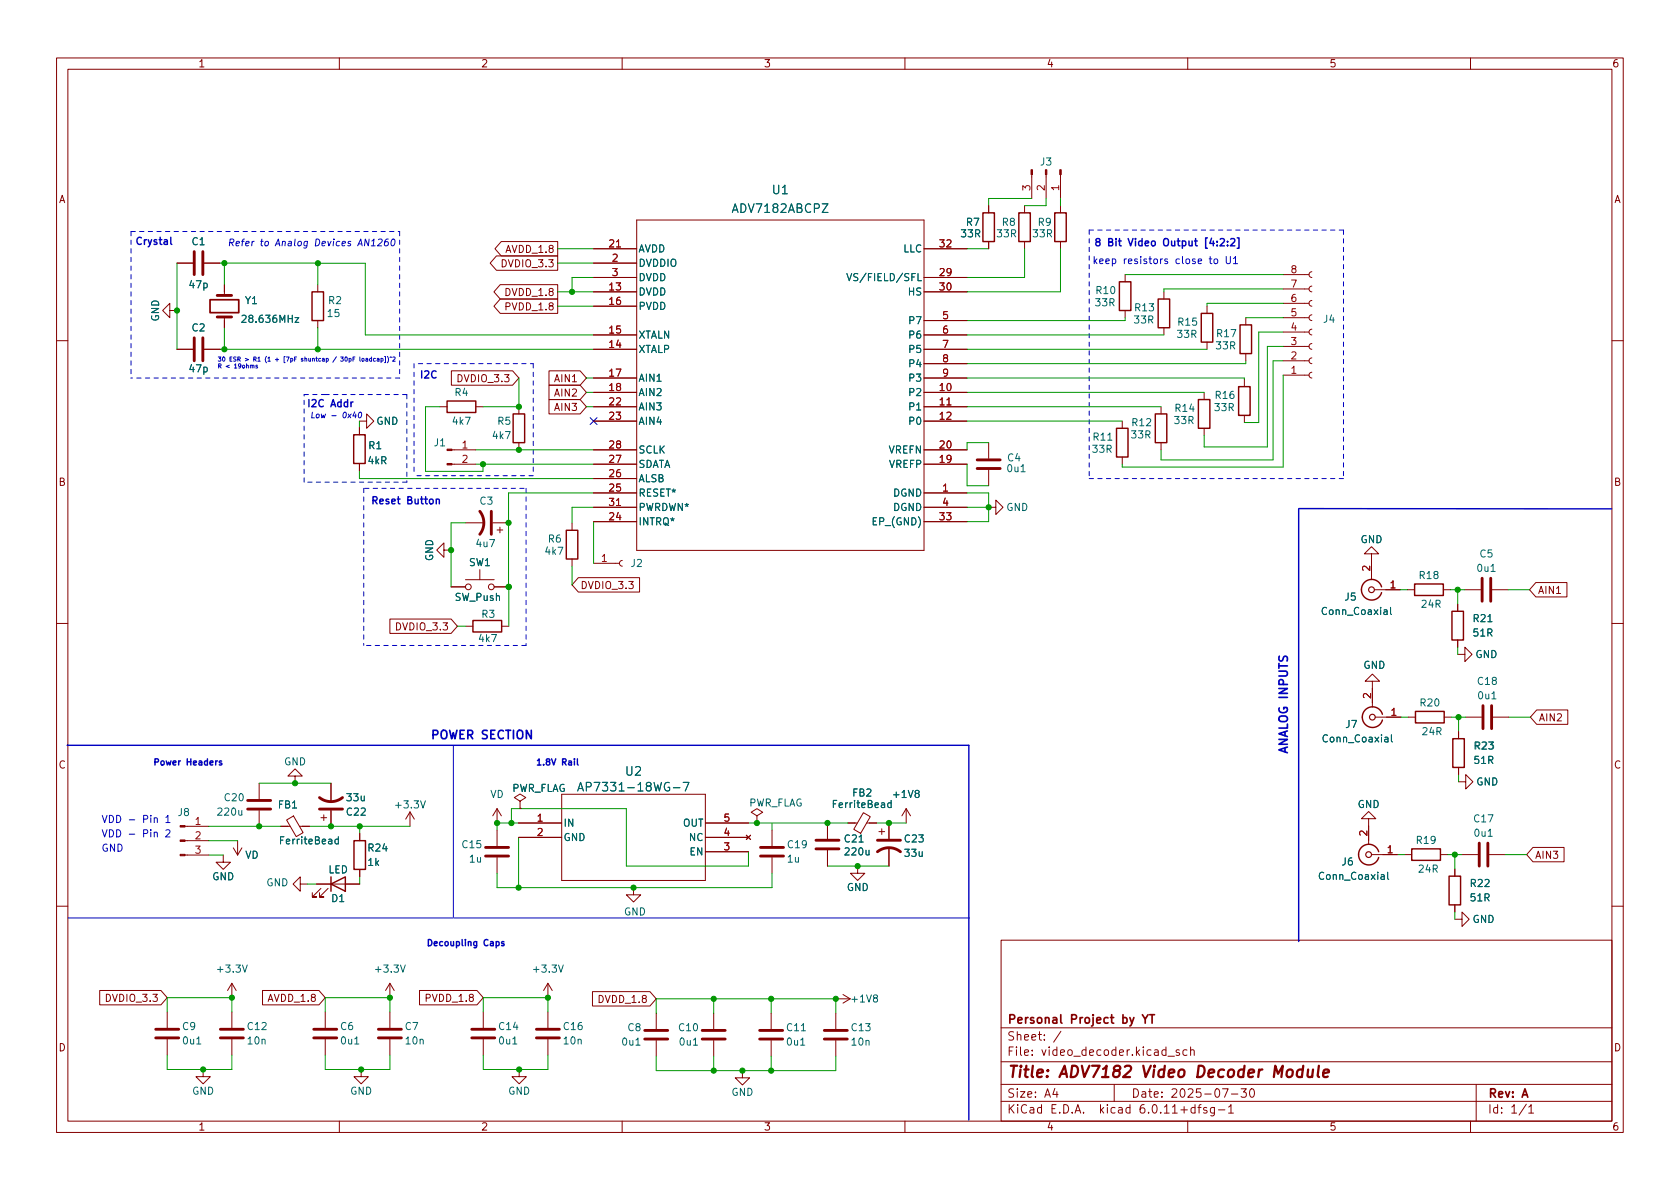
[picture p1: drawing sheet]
<svg xmlns="http://www.w3.org/2000/svg" width="297mm" height="210mm" viewBox="0 0 297 210" stroke-linecap="round" stroke-linejoin="round" font-family="sans-serif">
<g fill="none" stroke="#840000" stroke-width=".18">
<path d="M10 10.2h277v190.1h-277zM12 12.2h273v186.1h-273zM60 10.2v2M110 10.2v2M160 10.2v2M210 10.2v2M260 10.2v2M112.6 38.9h50.8v58.4h-50.8zM174.8 36.4v1.2M181.2 36.4v1.2M182.4 30.9v4.2M185 30.9v4.2"/>
<path d="M187.5 30.9v4.2M187.5 36.4v1.2M30 54.9v-1.3l-1.2 1.3 1.2 1.3v-1.3h1.3M31.3 46.5h2.8M36.1 46.5h2.8M39.7 50.3v1.9M39.7 56.1v1.9M56.2 50.3v1.3M56.2 56.7v1.3M87.8 45.3h10.8v2.5h-10.8l-1.1-1.3zM88.4 52.9h10.2v2.5h-10.2l-1.1-1.3zM88.4 50.3h10.2v2.6h-10.2l-1.1-1.3z"/>
<path d="M88.6 42.7h10v2.6h-10l-1.1-1.3zM105 46.5h7.6M105 51.6h7.6M105 59.2h7.6M105 54.1h7.6M105 44h7.6M105 49.1h7.6M163.4 51.6h7.6M163.4 59.2h7.6M163.4 44h7.6M163.4 49.1h7.6M163.4 56.7h7.6"/>
<path d="M174.8 42.7v1.3M181.2 42.7v1.3M187.5 42.7v1.3M198.9 48.6v1.2M198.9 54.9v1.3M205.8 51.6v1.3M205.8 58v1.2M213.4 54.1v1.3M220.3 56.2v1.2M226.9 48.6h4.5M226.9 51.1h4.5M226.9 53.6h4.5"/>
<path d="M226.9 56.2h4.5M226.9 58.7h4.5M232 48.1l-.4 .1-.2 .4 .2 .3 .4 .2M232 50.6l-.4 .1-.2 .4 .2 .4 .4 .1M232 53.1l-.4 .2-.2 .3 .2 .4 .4 .1M232 55.7l-.4 .1-.2 .4 .2 .3 .4 .2M232 58.2l-.4 .2-.2 .3 .2 .4 .4 .1M10 60.2h2M31.3 61.8h2.8M36.1 61.8h2.8M63.6 74.5h1.2v-1.3l1.3 1.3-1.3 1.2v-1.2M63.6 75.6v1.3"/>
<path d="M77.8 71.9h1.2M79.8 65.6h10.8l1.1 1.2-1.1 1.3h-10.8zM79.9 79.5h4.2M84.1 71.9h1.3M91.7 71.9v1.3M91.7 78.3v1.2M97.1 70.7h5.5l1.1 1.2-1.1 1.3h-5.5zM97.1 68.1h5.5l1.1 1.3-1.1 1.3h-5.5zM97.1 65.6h5.5l1.1 1.2-1.1 1.3h-5.5zM105 71.9h7.6M105 79.5h7.6M105 61.8h7.6"/>
<path d="M105 69.4h7.6M105 74.5h7.6M105 66.8h7.6M163.4 71.9h7.6M163.4 79.5h7.6M163.4 61.8h7.6M163.4 69.4h7.6M163.4 74.5h7.6M163.4 66.8h7.6M163.4 64.3h7.6M174.8 78.3v2.8M198.4 74.5v1.2"/>
<path d="M205.3 71.9v1.3M205.3 78.3v1.2M212.9 69.4v1.3M212.9 75.7v1.3M213.4 60.5v1.3M220 67.1v1.3M220 73.5v1.2M220.3 62.5v1.3M226.9 61.3h4.5M226.9 63.8h4.5M226.9 66.3h4.5M232 60.8l-.4 .1-.2 .4 .2 .3 .4 .2"/>
<path d="M232 63.3l-.4 .1-.2 .4 .2 .4 .4 .1M232 65.8l-.4 .2-.2 .3 .2 .4 .4 .1M285 60.2h2M63.6 82v1.2M78.5 97.3v1.2l-1.3-1.2 1.3-1.3v1.3h1.3M79.9 82.1h4.2M82.3 92.5h3.3M87.1 92.5h2.8M87.9 93.7h1M88.4 93.2v1M101.1 92.5v1.3M101.1 98.9v1.2"/>
<path d="M105 82.1h7.6M105 99.6h4.5M105 87.2h7.6M105 92.2h7.6M105 84.6h7.6M105 89.7h7.6M110 99.1l-.3 .2-.2 .3 .2 .4 .3 .1M163.4 82.1h7.6M163.4 87.2h7.6M163.4 92.2h7.6M163.4 89.7h7.6M174.8 89.7h1.3v-1.3l1.2 1.3-1.2 1.3v-1.3"/>
<path d="M174.8 83.1v2.8M198.4 80.8v1.3M242.5 97.9h1.3l-1.3-1.2-1.3 1.2h1.3v4.6M10 110.2h2M68.9 109.5h10.9l1.1 1.2-1.1 1.3h-10.9zM79.8 103.8h2.5M82.3 102.5h5.1M82.3 110.7h1.3M84.8 100.7v1.8M87.4 103.8h2.5M88.7 110.7h1.3M102.3 102.2h10.8v2.5h-10.8l-1.2-1.3z"/>
<path d="M243 104.3h4.6M248.8 104.3h1.3M255.2 104.3h1.3M257.7 115.7h1.3v-1.3l1.3 1.3-1.3 1.3v-1.3M257.7 106.8v1.3M257.7 113.2v1.2M259 104.3h2.8M263.8 104.3h2.8M271.5 103h5.5v2.6h-5.5l-1.1-1.3zM285 110.2h2M45.8 138.5v2.8M52.2 137.2h-1.3l1.3-1.2 1.2 1.2h-1.2v1.3"/>
<path d="M58.5 138.5v3.3M242.6 120.5h1.3l-1.3-1.3-1.2 1.3h1.2v4.5M243.2 126.8h4.5M249 126.8h1.3M255.3 126.8h1.3M257.9 138.2h1.3v-1.2l1.2 1.2-1.2 1.3v-1.3M257.9 129.4v1.2M257.9 135.7v1.3M259.2 126.8h2.8M264 126.8h2.8M271.7 125.5h5.5v2.6h-5.5l-1.1-1.3zM32.7 151.2h4.2"/>
<path d="M32.7 148.7h4.2M32.7 146.1h4.2M39.5 151.2v1.3h1.2l-1.2 1.2-1.3-1.2h1.3M41.2 149.9l.8 1.3M42 148.7v2.5M42.8 149.9l-.8 1.3M45.8 143.3v2.8M49.6 146.1h1.7M50.7 145l1.2-.7 1.7 2.9-1.2 .7zM53 146.1h1.7M53.1 156.3v-1.2l-1.3 1.2 1.3 1.3v-1.3h1.3M56 156.3h7.6"/>
<path d="M56.7 157.1l-1.5 1.5h.8h-.8v-.7M56.7 144.6h1.1M57.3 144.1v1M58 157.1l-1.5 1.5h.8h-.8v-.7M58.5 143.3v2.8M63.6 147.4v1.3M63.6 153.7v1.3M72.5 143.6l-.8 1.3M72.5 143.6v2.5M72.5 143.6l.8 1.3M87.9 143v2.5M87.9 146.8v2.8"/>
<path d="M87.9 151.6v2.8M87.9 143l-.8 1.3M87.9 143l.7 1.3M91.7 145.5h7.6M91.7 148.1h7.6M91.9 141.7l1.1-.7-1.1-.6-1 .6 1 .7v1.2M91.9 142.9h.1M99.3 140.5h25.4v15.2h-25.4zM112 157v1.2h1.3l-1.3 1.3-1.3-1.3h1.3M124.7 145.5h7.6M124.7 148.1h7.6M124.7 150.6h7.6"/>
<path d="M132 147.7l.7 .8M132.7 147.7l-.7 .8M133.8 144.3l1-.7-1-.6-1 .6 1 .7v1.2M133.8 145.5h.1M136.5 146.8v2.8M136.5 151.6v2.8M146.3 145.5v2.8M146.3 150.4v2.8M149.9 145.5h1.7M151.6 153.2v1.2h1.3l-1.3 1.3-1.2-1.3h1.2M152.7 143.7l1.2 .7-1.7 3-1.2-.7zM153.2 145.5h1.8"/>
<path d="M155.4 147.1h1M155.9 146.6v1M157.2 145.5v2.8M157.2 149.9v3.3M160.2 143l-.7 1.3M160.2 143v2.5M160.2 143l.8 1.3M242 144.8h1.3l-1.3-1.3-1.3 1.3h1.3v4.5M242.5 151.1h4.6M248.3 151.1h1.3M254.7 151.1h1.3M257.2 153.7v1.2"/>
<path d="M258.5 151.1h2.8M263.3 151.1h2.8M271 149.9h5.5v2.5h-5.5l-1.1-1.3zM10 160.2h2M17.6 175.2h10.9l1.1 1.2-1.1 1.3h-10.9zM29.6 179v2.8M41 173.9l-.8 1.3M41 173.9v2.5M41 179v2.8M41 173.9l.8 1.3M46.4 175.2h10l1.1 1.2-1.1 1.3h-10zM57.5 179v2.8"/>
<path d="M68.9 173.9v2.5M68.9 179v2.8M68.9 173.9l-.7 1.3M68.9 173.9l.8 1.3M74.2 175.2h10.1l1.1 1.2-1.1 1.3h-10.1zM85.4 179v2.8M96.9 173.9l-.8 1.3M96.9 173.9v2.5M96.9 179v2.8M96.9 173.9l.7 1.3M104.8 175.4h10.1l1.1 1.2-1.1 1.3h-10.1zM116 179.2v2.8"/>
<path d="M126.2 179.2v2.8M136.3 179.2v2.8M147.8 179.2v2.8M147.8 176.6h2.5M149 175.9l1.3 .7M150.3 176.6l-1.3 .8M177 166.3h108v32h-108zM257.2 162.6h1.3v-1.3l1.3 1.3-1.3 1.2v-1.2M257.2 160v1.3M285 160.2h2M29.6 183.8v2.8M35.9 189.1v1.3h1.3l-1.3 1.3-1.3-1.3h1.3"/>
<path d="M41 183.8v2.8M57.5 183.8v2.8M60 198.3v2M63.9 189.1v1.3h1.2l-1.2 1.3-1.3-1.3h1.3M68.9 183.8v2.8M85.4 183.8v2.8M91.8 189.1v1.3h1.3l-1.3 1.3-1.3-1.3h1.3M96.9 183.8v2.8M110 198.3v2M116 184v2.8M126.2 184v2.8M131.3 189.3v1.3h1.2l-1.2 1.3-1.3-1.3h1.3"/>
<path d="M136.3 184v2.8M147.8 184v2.8M160 198.3v2M177 194.8h108M177 191.8h108M177 187.8h108M177 181.8h108M182.5 186.5v.1M182.5 185.7v.1M184.6 183.8v.1M184.6 183v.1M187.6 182.4l-1.3 1.9"/>
<path d="M197 191.8v3M208.5 185.7l-.4-.1-.2 .2 .1 .3 .5 .1v.4h-.6M209.9 185.7l-.5-.1-.3 .3v.4l.2 .3h.6M210 198.3v2M210.5 185.8l.2-.2 .4 .1v.9M210.5 185.1v1.5M215.4 196.3h1.2M217.2 195.8l.4-.5v1.5M217.2 196.8h.9M217.7 193.5h1.2M219.4 192.5h1l-.5 .6 .4 .1v.7l-.2 .1h-.5l-.2-.1M221.1 192.7l.2-.2a.81 .81 0 0 1 .6 .7 .81 .81 0 0 1-.3 .8h-.2a.81 .81 0 0 1-.3-1.3z"/>
<path d="M260 198.3v2M261 191.8v6.5M270.3 195.8l.4-.5v1.5M270.3 196.8h.9"/>
<circle cx="82.8" cy="103.8" r=".51"/>
<circle cx="86.9" cy="103.8" r=".51"/>
</g>
<path d="M225.2 190.5l.3-2 .5 1.4 .8-1.4-.2 2" fill="none" stroke="#840000" stroke-width=".4"/>
<path d="M37.1 53h5.1v2.3h-5.1zM187.6 179.4v1.3l.2 .2" fill="none" stroke="#840000" stroke-width=".3"/>
<g fill="#840000" stroke="#840000" stroke-width=".18">
<path d="M31.9 151.1h.8v.2h-.8z"/>
<path d="M31.9 148.5h.8v.3h-.8z"/>
<path d="M31.9 146h.8v.2h-.8z"/>
<path d="M79 82h.9v.2h-.9z"/>
<path d="M79 79.4h.9v.3h-.9z"/>
<path d="M182.3 30h.2v.9h-.2z"/>
<path d="M184.8 30h.3v.9h-.3z"/>
<path d="M187.4 30h.2v.9h-.2z"/>
</g>
<g fill="none" stroke="#840000" stroke-width=".25">
<path d="M173.8 37.6h2v5.1h-2zM180.1 37.6h2.1v5.1h-2.1zM186.5 37.6h2v5.1h-2zM55.2 51.6h2v5.1h-2zM197.9 49.8h2v5.1h-2zM204.8 52.9h2v5.1h-2zM212.4 55.4h2v5.1h-2zM219.3 57.4h2v5.1h-2zM62.5 76.9h2.1v5.1h-2.1zM79 70.9h5.1v2h-5.1zM90.7 73.2h2.1v5.1h-2.1zM197.4 75.7h2v5.1h-2z"/>
<path d="M204.3 73.2h2v5.1h-2zM211.9 70.7h2v5h-2zM219 68.4h2v5.1h-2zM100.1 93.8h2.1v5.1h-2.1zM83.6 109.7h5.1v2.1h-5.1zM244.3 103.8a1.81 1.81 0 0 0-2.8-1 1.81 1.81 0 0 0 0 3 1.81 1.81 0 0 0 2.8-1M250.1 103.3h5.1v2h-5.1zM256.7 108.1h2v5.1h-2zM244.4 126.3a1.81 1.81 0 0 0-2.8-1 1.81 1.81 0 0 0 0 3 1.81 1.81 0 0 0 2.8-1M250.3 125.8h5v2h-5zM256.9 130.6h2v5.1h-2zM58.5 156.3l2.6-1.2v2.5z"/>
<path d="M58.5 155.1v2.5M62.6 148.7h2v5h-2zM243.8 150.6a1.81 1.81 0 0 0-2.8-1 1.81 1.81 0 0 0 0 3 1.81 1.81 0 0 0 2.8-1M249.6 150.1h5.1v2h-5.1zM256.2 154.9h2v5.1h-2z"/>
</g>
<g fill="none" stroke="#840000" stroke-width=".51">
<path d="M34.3 44.5v4.1M34.3 59.7v4.1M35.9 44.5v4.1M35.9 59.7v4.1M38.4 56.1h2.5M38.4 52.2h2.5M84.8 90.4a3.3 3.3 0 0 1 0 4.1M86.9 90.4v4.1M172.8 82.8h4M172.8 81.3h4M262.1 102.3v4M263.6 102.3v4"/>
<path d="M262.2 124.8v4M263.7 124.8v4M43.8 141.5h4.1M43.8 143.1h4.1M56.5 141a3.3 3.3 0 0 0 4.1 0M56.5 143.1h4.1M85.9 151.4h4M85.9 149.9h4M134.5 151.4h4M134.5 149.9h4M144.3 150.1h4M144.3 148.6h4"/>
<path d="M155.1 150.6a3.3 3.3 0 0 1 4.1 0M155.1 148.6h4.1M261.5 149.1v4.1M263.1 149.1v4.1M27.5 183.5h4.1M27.5 182h4.1M39 183.5h4M39 182h4M55.5 183.5h4M55.5 182h4M66.9 183.5h4.1M66.9 182h4.1"/>
<path d="M83.4 183.5h4.1M83.4 182h4.1M94.8 183.5h4.1M94.8 182h4.1M114 183.7h4.1M114 182.2h4.1M124.2 183.7h4M124.2 182.2h4M134.3 183.7h4.1M134.3 182.2h4.1M145.7 183.7h4.1M145.7 182.2h4.1"/>
</g>
<g fill="none" stroke="#006464" stroke-width=".18">
<path d="M145.4 36h1l-1 1.6h1M52.2 56.2h.6l-.6 .8h.6M161.8 48.4h-.6v1.2M162.3 48.4v1.2h.6M195.9 77.8h.7M180.5 83.4h.8M244.7 107.9h.5l.1 .8M245.3 108.1l-.5 .1-.1 .2 .1 .3 .5-.1M245.9 107.4v1.1l.1 .2M263.1 109.9h.7M263.6 101.1h.8M119.1 139.3h1.1"/>
<path d="M120.8 138.4h1l-.6 1.5M244.9 130.4h.4l.1 .8M245.4 130.7h-.4l-.2 .2 .2 .3 .4-.1M246 129.9v1.1l.2 .2M263.8 123.6h.7M42.2 143.3l.1 .8 .3 .1 .2-.2M42.8 143.3v.9M59.8 148.4h-.3l-.3 .2 .1 .6h.5M59.8 148v1.2M74.4 141.6l.4 1.3 .4-1.3M151.9 148.9h.7M153.1 150.3l.1 .8 .3 .1 .2-.1"/>
<path d="M153.7 150.3v.9M157.6 142h-.4l-.2 .2 .1 .5h.5M157.6 141.5v1.3M162 140.3l-.2-.2 .1-.2 .1-.1h.4l.1 .2v.2l-.6 .2-.1 .1 .1 .4 .1 .1h.4l.1-.2v-.4l-.2-.1M244.2 154.7h.5v.8M244.7 155h-.4l-.2 .2 .2 .3 .4-.1M245.4 154.2v1.1l.1 .2M263.1 147.9h.7M42.9 170.6l.4 1.3 .4-1.3M70.8 170.6l.4 1.3 .5-1.3M98.8 170.6l.4 1.3 .4-1.3M154.7 176.5l-.3-.3 .1-.1 .2-.2 .3 .1 .2 .2-.1 .2-.5 .1-.2 .2 .1 .4 .2 .1 .3-.1 .2-.1-.1-.4-.2-.1"/>
<path d="M34.8 184.6h.7M62.7 184.6h.8M90.7 184.6h.7M112.4 184.8h.8M122.6 184.8h.7M141.6 184.8h.7M141.7 182.3h.7"/>
</g>
<g fill="none" stroke="#840000" stroke-width=".2">
<circle cx="242.5" cy="104.3" r=".51"/>
<circle cx="242.6" cy="126.8" r=".51"/>
<circle cx="242" cy="151.1" r=".51"/>
</g>
<path d="M109 43.7h.7M167.4 71.6h.8M109 89.4h.7" fill="none" stroke="#a90000" stroke-width=".18"/>
<g fill="none" stroke="#0000c2" stroke-width=".18">
<path d="M206.4 45.8h-.3l-.2 .2 .1 .1 .4 .2v.3h-.5M47.1 63a.86 .86 0 0 0 0 1.2M48.7 63.6h.6M50.4 63.1h-.2v1h.2M53.6 63.4l-.3 .1 .3 .2v.1h-.3M59.5 63.1l-.7 1M60.2 63.1h.5l-.3 .3 .3 .1v.3h-.5M61.1 63.2l.1-.1a.36 .36 0 0 1 .2 .4 .36 .36 0 0 1-.3 .3l-.1-.2zM64.1 63.4h.1l.2 .1-.2 .4-.2-.2zM80.2 131.9v30.3M22.9 145h.9M29.3 146.8l.5-.1 .3 .4-.8 .9h.8"/>
<path d="M12 162.3h68.1M80.2 162.3h91.2"/>
</g>
<path d="M30.2 42v1l.2 .2M229.6 90v76.5M229.6 89.9l55.4 .1M11.9 131.8h159.4v66.3M84.3 166.5v.9l-.2 .2h-.3M84.3 166.6l-.3-.1-.2 .2 .1 .5h.4" fill="none" stroke="#0000c2" stroke-width=".25"/>
<g fill="none" stroke="#0000c2" stroke-width=".18" stroke-dasharray=".8 .8">
<path d="M23.2 40.9h47.5M23.2 40.9v25.9M70.7 40.9v25.9M192.6 40.7v43.9M192.6 40.7h44.9M237.5 40.7v43.9M53.8 69.8h4.2M57.5 69.8h14.4M70.7 66.8h-47.5M71.9 69.8v15.5M73.2 64.3v19.8M74 64.3h20.3"/>
<path d="M94.3 64.3v19.8M53.8 85.3v-15.5M64.3 86.4v27.7M64.5 86.4h28.5M71.9 85.3h-18M93 86.4v27.7M94.3 84.1h-21.1M237.5 84.6h-44.9M93 114.1h-28.7"/>
</g>
<g fill="none" stroke="#009600" stroke-width=".18">
<path d="M182.4 35.1h-7.6v1.3M185 35.1v1.3h-3.8M187.5 35.1v1.3M31.3 46.5v15.3M38.9 46.5l25.7 .1v12.6h40.4M39.7 46.5v3.8M39.7 58v3.8M56.2 46.5v3.8M56.2 58v3.8M98.6 46.5h6.4M98.6 44h6.4M98.6 51.6h6.4"/>
<path d="M98.6 54.1h6.4M105 49.1h-3.9v2.5M171 44h3.8M171 59.2h34.8M181.2 44v5.1h-10.2M187.5 44v7.6h-16.5M198.9 48.6h28M198.9 56.2v.5h-27.9M220.3 56.2h6.6M226.9 58.7h-4.3v16h-2.6M226.9 53.6h-13.5v.5M226.9 51.1h-21.1v.5"/>
<path d="M38.9 61.8h66.1M63.6 74.5v1.1M77.8 71.9h-2.6v11.5h10.2v-1.3M84.1 79.5h20.9M91.7 66.8v5.1h-6.3M103.7 71.9h1.3M103.7 66.8h1.3M103.7 69.4h1.3M171 61.8h42.4M171 71.9h34.3M171 66.8h49v.3M171 69.4h41.9"/>
<path d="M171 74.5h27.4M174.8 78.3h-3.8v1.2M220.3 63.8v.5h-49.3M226.9 61.3h-2.8v17.7h-11.2v-2M226.9 63.8h-1.8v17.5h-19.8v-1.8M226.9 66.3v16.3h-28.5v-.5M63.6 83.2v1.4h41.4M82.3 92.5h-2.5v11.3M84.1 82.1h20.9M105 87.2h-15.1l.1 23.5M105 89.7h-3.9v2.8M105 92.2v7.4"/>
<path d="M171 82.1v3.8h3.8M171 87.2h3.8v5h-3.8M171 89.7h3.8M80.9 110.7h1.4M101.1 100.1v3.3M247.6 104.3h1.2M256.5 104.3h2.5M257.7 104.3v2.5M257.7 114.4v1.3M266.6 104.3h3.8M45.8 138.5h12.7M247.7 126.8h1.3"/>
<path d="M256.6 126.8h2.6M257.9 126.8v2.6M257.9 137v1.2M266.8 126.8h3.8M36.9 146.1h12.7M36.9 151.2h2.6M36.9 148.7h5.1M54.4 156.3h1.6M54.7 146.1h17.8M63.6 146.1v1.3M63.6 155v1.3M87.9 154.4v2.6h48.6v-2.6"/>
<path d="M90.4 145.5v-2.5h20.3v10.2h21.6v-2.6M91.7 148.1v8.9M91.7 145.5h-3.8v1.3M132.3 145.5h17.6M136.5 145.6v1.2M146.3 153.2h10.9M155 145.5h5.2M247.1 151.1h1.2M256 151.1h2.5M257.2 151.1v2.6M266.1 151.1h3.8M29.6 179v-2.6h11.4v2.6"/>
<path d="M57.5 179v-2.6h11.4v2.6M85.4 179v-2.6h11.5v2.6M116 179.2v-2.6h31.8v2.6M126.2 176.6v2.6M136.3 176.6v2.6M257.2 161.3v1.3M29.6 186.6v2.5h11.4v-2.5M57.5 186.6v2.5h11.4v-2.5M85.4 186.6v2.5h11.5v-2.5M116 186.8v2.5h31.8v-2.5M126.2 186.8v2.5M136.3 186.8v2.5"/>
</g>
<path d="M104.3 73.9l1.3 1.2M105.6 73.9l-1.3 1.2" fill="none" stroke="#000084" stroke-width=".18"/>
<g fill="#009600" stroke="#009600" stroke-width=".18">
<circle cx="257.2" cy="151.1" r=".46"/>
<circle cx="91.7" cy="71.9" r=".46"/>
<circle cx="174.8" cy="89.7" r=".46"/>
<circle cx="101.1" cy="51.6" r=".46"/>
<circle cx="90" cy="103.8" r=".46"/>
<circle cx="257.9" cy="126.8" r=".46"/>
<circle cx="257.7" cy="104.3" r=".46"/>
<circle cx="89.9" cy="92.5" r=".46"/>
<circle cx="85.4" cy="82.1" r=".46"/>
<circle cx="91.7" cy="79.5" r=".46"/>
<circle cx="63.6" cy="146.1" r=".46"/>
<circle cx="52.2" cy="138.5" r=".46"/>
<circle cx="45.8" cy="146.1" r=".46"/>
<circle cx="58.5" cy="146.1" r=".46"/>
<circle cx="89.9" cy="103.8" r=".46"/>
<circle cx="79.8" cy="97.3" r=".46"/>
<circle cx="68.9" cy="176.4" r=".46"/>
<circle cx="91.7" cy="157" r=".46"/>
<circle cx="96.9" cy="176.4" r=".46"/>
<circle cx="112" cy="157" r=".46"/>
<circle cx="63.9" cy="189.1" r=".46"/>
<circle cx="91.8" cy="189.1" r=".46"/>
<circle cx="56.2" cy="61.8" r=".46"/>
<circle cx="39.7" cy="61.8" r=".46"/>
<circle cx="56.2" cy="46.6" r=".46"/>
<circle cx="31.3" cy="54.9" r=".46"/>
<circle cx="39.7" cy="46.5" r=".46"/>
<circle cx="131.3" cy="189.3" r=".46"/>
<circle cx="126.2" cy="189.3" r=".46"/>
<circle cx="136.3" cy="189.3" r=".46"/>
<circle cx="126.2" cy="176.6" r=".46"/>
<circle cx="147.8" cy="176.6" r=".46"/>
<circle cx="136.3" cy="176.6" r=".46"/>
<circle cx="35.9" cy="189.1" r=".46"/>
<circle cx="41" cy="176.4" r=".46"/>
<circle cx="87.9" cy="145.5" r=".46"/>
<circle cx="90.4" cy="145.5" r=".46"/>
<circle cx="151.6" cy="153.2" r=".46"/>
<circle cx="157.2" cy="145.5" r=".46"/>
<circle cx="133.8" cy="145.5" r=".46"/>
<circle cx="146.3" cy="145.5" r=".46"/>
</g>
<g font-size="2.8" fill="#840000">
<text x="178" y="191.2">Title:</text>
<text x="187.3" y="191.2">ADV7182</text>
<text x="202.2" y="191.2">Video</text>
<text x="212.2" y="191.2">Decoder</text>
<text x="226.1" y="191.2">Module</text>
</g>
<g font-size="2.1" fill="#006464">
<text x="136.4" y="34.8">U1</text>
<text x="129.3" y="38.1">ADV7182ABCPZ</text>
<text x="110.4" y="137.6">U2</text>
<text x="101.9" y="140.4">AP7331-18WG-7</text>
</g>
<g font-size="2.1" fill="#0000c2">
<text x="76" y="130.7">POWER SECTION</text>
<text x="227.7" y="133.4" transform="rotate(-90 227.7 133.4)">ANALOG INPUTS</text>
</g>
<g font-size="2.1" fill="#840000">
<text x="178" y="184.5">Sheet:</text>
<text x="178" y="181.5">Personal</text>
<text x="189.2" y="181.5">Project</text>
<text x="198.6" y="181.5">by</text>
<text x="202.5" y="181.5">YT</text>
<text x="178" y="187.2">File:</text>
<text x="184.4" y="187.2">video_decoder.kicad_sch</text>
<text x="178" y="197.4">KiCad</text>
<text x="178" y="194.6">Size:</text>
<text x="184.7" y="194.6">A4</text>
<text x="185.7" y="197.4">E.D.A.</text>
<text x="194.6" y="197.4">kicad</text>
<text x="200" y="194.6">Date:</text>
<text x="201.8" y="197.4">6.0.11+dfsg-1</text>
<text x="207" y="194.6">2025-07-30</text>
<text x="263" y="194.6">Rev:</text>
<text x="263" y="197.4">Id:</text>
<text x="267.1" y="197.4">1/1</text>
<text x="269.1" y="194.6">A</text>
</g>
<g font-size="1.8" fill="#840000">
<text x="35" y="12.3">1</text>
<text x="85" y="12.3">2</text>
<text x="135" y="12.3">3</text>
<text x="185" y="12.3">4</text>
<text x="235" y="12.3">5</text>
<text x="285" y="12.3">6</text>
<text x="10.4" y="36.3">A</text>
<text x="285.4" y="36.3">A</text>
<text x="88.4" y="47.6">DVDIO_3.3</text>
<text x="89.3" y="45.1">AVDD_1.8</text>
<text x="89.1" y="52.7">DVDD_1.8</text>
<text x="89.1" y="55.3">PVDD_1.8</text>
<text x="80.6" y="68">DVDIO_3.3</text>
<text x="97.9" y="70.5">AIN2</text>
<text x="97.9" y="68">AIN1</text>
<text x="97.9" y="73">AIN3</text>
<text x="10.3" y="86.3">B</text>
<text x="285.3" y="86.3">B</text>
<text x="102.6" y="104.5">DVDIO_3.3</text>
<text x="271.9" y="105.4">AIN1</text>
<text x="69.7" y="111.9">DVDIO_3.3</text>
<text x="272" y="127.9">AIN2</text>
<text x="10.3" y="136.3">C</text>
<text x="285.3" y="136.3">C</text>
<text x="271.4" y="152.2">AIN3</text>
<text x="18.4" y="177.5">DVDIO_3.3</text>
<text x="47.2" y="177.5">AVDD_1.8</text>
<text x="75" y="177.5">PVDD_1.8</text>
<text x="105.6" y="177.7">DVDD_1.8</text>
<text x="10.3" y="186.3">D</text>
<text x="285.3" y="186.3">D</text>
<text x="35" y="200.3">1</text>
<text x="85" y="200.3">2</text>
<text x="135" y="200.3">3</text>
<text x="185" y="200.3">4</text>
<text x="235" y="200.3">5</text>
<text x="285" y="200.3">6</text>
</g>
<g font-size="1.8" fill="#006464">
<text x="183.8" y="29.6">J3</text>
<text x="170.7" y="40.3">R7</text>
<text x="177" y="40.3">R8</text>
<text x="183.4" y="40.3">R9</text>
<text x="33.8" y="43.7">C1</text>
<text x="112.8" y="47.5">DVDDIO</text>
<text x="112.8" y="45">AVDD</text>
<text x="159.6" y="45">LLC</text>
<text x="169.7" y="42.3">33R</text>
<text x="176.1" y="42.3">33R</text>
<text x="182.4" y="42.3">33R</text>
<text x="33.2" y="51.4">47p</text>
<text x="112.8" y="52.6">DVDD</text>
<text x="112.8" y="50.1">DVDD</text>
<text x="149.5" y="50.1">VS/FIELD/SFL</text>
<text x="160.4" y="52.6">HS</text>
<text x="193.6" y="52.4">R10</text>
<text x="28.5" y="56.9" transform="rotate(-90 28.5 56.9)">GND</text>
<text x="33.8" y="59">C2</text>
<text x="42.5" y="57.5">28.636MHz</text>
<text x="43.2" y="54.2">Y1</text>
<text x="57.7" y="56.4">15</text>
<text x="57.9" y="54.2">R2</text>
<text x="112.8" y="55.2">PVDD</text>
<text x="160.5" y="57.7">P7</text>
<text x="193.5" y="54.5">33R</text>
<text x="200.3" y="57.6">33R</text>
<text x="200.4" y="55.4">R13</text>
<text x="208.1" y="58">R15</text>
<text x="214.9" y="60">R17</text>
<text x="233.8" y="57.5">J4</text>
<text x="112.8" y="62.8">XTALP</text>
<text x="112.8" y="60.2">XTALN</text>
<text x="160.5" y="60.2">P6</text>
<text x="160.5" y="62.8">P5</text>
<text x="160.5" y="65.3">P4</text>
<text x="207.9" y="60.1">33R</text>
<text x="214.8" y="62.2">33R</text>
<text x="33.2" y="66.2">47p</text>
<text x="80.3" y="70.4">R4</text>
<text x="112.8" y="67.9">AIN1</text>
<text x="112.8" y="70.4">AIN2</text>
<text x="160.5" y="70.4">P2</text>
<text x="160.5" y="67.9">P3</text>
<text x="214.7" y="70.9">R16</text>
<text x="66.5" y="75.5">GND</text>
<text x="79.8" y="75.5">4k7</text>
<text x="87.8" y="75.5">R5</text>
<text x="112.8" y="72.9">AIN3</text>
<text x="112.8" y="75.5">AIN4</text>
<text x="160.5" y="72.9">P1</text>
<text x="160.5" y="75.5">P0</text>
<text x="199.8" y="77.9">33R</text>
<text x="199.9" y="75.7">R12</text>
<text x="207.4" y="75.4">33R</text>
<text x="207.6" y="73.2">R14</text>
<text x="214.5" y="73.1">33R</text>
<text x="64.9" y="82.5">4kR</text>
<text x="65" y="79.8">R1</text>
<text x="76.6" y="79.3">J1</text>
<text x="86.9" y="78">4k7</text>
<text x="112.8" y="83.1">SDATA</text>
<text x="112.8" y="80.6">SCLK</text>
<text x="157" y="80.6">VREFN</text>
<text x="157.1" y="83.1">VREFP</text>
<text x="177.9" y="83.9">0u1</text>
<text x="178" y="82">C4</text>
<text x="192.9" y="80.4">33R</text>
<text x="193.1" y="78.3">R11</text>
<text x="84.7" y="89.6">C3</text>
<text x="112.8" y="88.2">RESET*</text>
<text x="112.8" y="85.6">ALSB</text>
<text x="157.8" y="88.2">DGND</text>
<text x="112.8" y="93.3">INTRQ*</text>
<text x="112.8" y="90.7">PWRDWN*</text>
<text x="154" y="93.3">EP_(GND)</text>
<text x="157.8" y="90.7">DGND</text>
<text x="177.9" y="90.7">GND</text>
<text x="77" y="99.3" transform="rotate(-90 77 99.3)">GND</text>
<text x="82.8" y="100.5">SW1</text>
<text x="84" y="97.1">4u7</text>
<text x="96.2" y="98.5">4k7</text>
<text x="96.8" y="96.3">R6</text>
<text x="111.4" y="100.6">J2</text>
<text x="240.5" y="96.4">GND</text>
<text x="261" y="101.5">0u1</text>
<text x="261.5" y="99">C5</text>
<text x="80.3" y="106.6">SW_Push</text>
<text x="237.6" y="106.6">J5</text>
<text x="250.7" y="102.8">R18</text>
<text x="251.1" y="107.8">24R</text>
<text x="84.4" y="113.9">4k7</text>
<text x="85" y="109.6">R3</text>
<text x="233.4" y="109.1">Conn_Coaxial</text>
<text x="260.3" y="110.4">R21</text>
<text x="260.3" y="112.9">51R</text>
<text x="241" y="118.6">GND</text>
<text x="260.8" y="116.7">GND</text>
<text x="250.9" y="125.3">R20</text>
<text x="261" y="121.5">C18</text>
<text x="261.1" y="124">0u1</text>
<text x="233.6" y="131.6">Conn_Coaxial</text>
<text x="237.8" y="129.1">J7</text>
<text x="251.3" y="130.4">24R</text>
<text x="50.2" y="135.7">GND</text>
<text x="260.4" y="132.9">R23</text>
<text x="260.4" y="135.5">51R</text>
<text x="39.5" y="142.1">C20</text>
<text x="49" y="143.3">FB1</text>
<text x="61.1" y="142.1">33u</text>
<text x="69.6" y="143.3">+3.3V</text>
<text x="86.6" y="141.5">VD</text>
<text x="90.5" y="140.4">PWR_FLAG</text>
<text x="132.4" y="143">PWR_FLAG</text>
<text x="147" y="143.3">FerriteBead</text>
<text x="150.6" y="141.2">FB2</text>
<text x="157.6" y="141.5">+1V8</text>
<text x="240" y="143.3">GND</text>
<text x="261" y="139.3">GND</text>
<text x="31.3" y="144.7">J8</text>
<text x="38.2" y="144.6">220u</text>
<text x="49.2" y="149.7">FerriteBead</text>
<text x="61.1" y="144.6">C22</text>
<text x="99.6" y="146.6">IN</text>
<text x="99.6" y="149.1">GND</text>
<text x="120.7" y="146.6">OUT</text>
<text x="121.7" y="149.1">NC</text>
<text x="149.1" y="149.4">C21</text>
<text x="159.7" y="149.4">C23</text>
<text x="250.2" y="149.6">R19</text>
<text x="260.4" y="145.8">C17</text>
<text x="260.4" y="148.3">0u1</text>
<text x="43.3" y="152.2">VD</text>
<text x="58" y="154.8">LED</text>
<text x="64.9" y="151">R24</text>
<text x="64.9" y="153.5">1k</text>
<text x="81.5" y="150.4">C15</text>
<text x="82.8" y="152.9">1u</text>
<text x="121.8" y="151.6">EN</text>
<text x="139" y="150.4">C19</text>
<text x="139" y="152.9">1u</text>
<text x="149.1" y="151.6">220u</text>
<text x="159.7" y="151.9">33u</text>
<text x="232.9" y="156">Conn_Coaxial</text>
<text x="237.1" y="153.4">J6</text>
<text x="250.6" y="154.7">24R</text>
<text x="37.5" y="156">GND</text>
<text x="47" y="157.1">GND</text>
<text x="58.5" y="159.9">D1</text>
<text x="149.7" y="157.9">GND</text>
<text x="259.8" y="157.2">R22</text>
<text x="259.8" y="159.8">51R</text>
<text x="110.3" y="162.3">GND</text>
<text x="260.3" y="163.6">GND</text>
<text x="38.1" y="172.4">+3.3V</text>
<text x="66" y="172.4">+3.3V</text>
<text x="94" y="172.4">+3.3V</text>
<text x="150.2" y="177.6">+1V8</text>
<text x="32.1" y="182.5">C9</text>
<text x="32.1" y="185.1">0u1</text>
<text x="43.5" y="182.5">C12</text>
<text x="43.5" y="185.1">10n</text>
<text x="60" y="182.5">C6</text>
<text x="60" y="185.1">0u1</text>
<text x="71.5" y="182.5">C7</text>
<text x="71.5" y="185.1">10n</text>
<text x="88" y="182.5">C14</text>
<text x="88" y="185.1">0u1</text>
<text x="99.4" y="182.5">C16</text>
<text x="99.4" y="185.1">10n</text>
<text x="109.8" y="185.3">0u1</text>
<text x="110.9" y="182.7">C8</text>
<text x="119.8" y="182.7">C10</text>
<text x="119.9" y="185.3">0u1</text>
<text x="138.9" y="182.7">C11</text>
<text x="138.9" y="185.3">0u1</text>
<text x="150.3" y="182.7">C13</text>
<text x="150.3" y="185.3">10n</text>
<text x="33.9" y="194">GND</text>
<text x="61.8" y="194">GND</text>
<text x="89.8" y="194">GND</text>
<text x="129.3" y="194.2">GND</text>
</g>
<g font-size="1.8" fill="#a90000">
<text x="182.2" y="33.9" transform="rotate(-90 182.2 33.9)">3</text>
<text x="184.7" y="33.9" transform="rotate(-90 184.7 33.9)">2</text>
<text x="187.2" y="33.9" transform="rotate(-90 187.2 33.9)">1</text>
<text x="107.5" y="43.7">21</text>
<text x="108.1" y="46.3">2</text>
<text x="165.9" y="43.7">32</text>
<text x="107.5" y="51.4">13</text>
<text x="107.5" y="53.9">16</text>
<text x="108.1" y="48.8">3</text>
<text x="165.9" y="48.8">29</text>
<text x="165.9" y="51.4">30</text>
<text x="228.1" y="53.4">6</text>
<text x="228.1" y="50.8">7</text>
<text x="228.1" y="48.3">8</text>
<text x="107.5" y="59">15</text>
<text x="166.5" y="56.4">5</text>
<text x="166.5" y="59">6</text>
<text x="228.1" y="58.5">4</text>
<text x="228.1" y="55.9">5</text>
<text x="107.5" y="61.5">14</text>
<text x="166.5" y="61.5">7</text>
<text x="166.5" y="64.1">8</text>
<text x="228.1" y="63.5">2</text>
<text x="228.1" y="61">3</text>
<text x="107.5" y="66.6">17</text>
<text x="107.5" y="69.1">18</text>
<text x="107.5" y="71.7">22</text>
<text x="165.9" y="69.1">10</text>
<text x="165.9" y="71.7">11</text>
<text x="166.5" y="66.6">9</text>
<text x="228.1" y="66.1">1</text>
<text x="107.5" y="74.2">23</text>
<text x="165.9" y="74.2">12</text>
<text x="81.5" y="79.3">1</text>
<text x="81.5" y="81.8">2</text>
<text x="107.5" y="81.8">27</text>
<text x="107.5" y="79.3">28</text>
<text x="165.9" y="81.8">19</text>
<text x="165.9" y="79.3">20</text>
<text x="107.5" y="86.9">25</text>
<text x="107.5" y="84.4">26</text>
<text x="107.5" y="89.5">31</text>
<text x="166.5" y="86.9">1</text>
<text x="166.5" y="89.5">4</text>
<text x="107.5" y="92">24</text>
<text x="165.9" y="92">33</text>
<text x="106.2" y="99.4">1</text>
<text x="242.2" y="101.2" transform="rotate(-90 242.2 101.2)">2</text>
<text x="245.6" y="104">1</text>
<text x="242.4" y="123.7" transform="rotate(-90 242.4 123.7)">2</text>
<text x="245.8" y="126.6">1</text>
<text x="34.3" y="145.9">1</text>
<text x="34.3" y="148.4">2</text>
<text x="94.8" y="145.3">1</text>
<text x="94.8" y="147.8">2</text>
<text x="127.8" y="147.8">4</text>
<text x="127.8" y="145.3">5</text>
<text x="241.7" y="148" transform="rotate(-90 241.7 148)">2</text>
<text x="34.3" y="150.9">3</text>
<text x="127.8" y="150.4">3</text>
<text x="245.1" y="150.9">1</text>
</g>
<g font-size="1.8" fill="#0000c2">
<text x="23.8" y="43.3">Crystal</text>
<text x="193.1" y="46.7">keep</text>
<text x="193.3" y="43.5">8</text>
<text x="195.8" y="43.5">Bit</text>
<text x="198.6" y="46.7">resistors</text>
<text x="199.7" y="43.5">Video</text>
<text x="206.1" y="43.5">Output</text>
<text x="207.9" y="46.7">close</text>
<text x="213.7" y="43.5">[4:2:2]</text>
<text x="214" y="46.7">to</text>
<text x="217" y="46.7">U1</text>
<text x="54.2" y="72">I2C</text>
<text x="58.5" y="72">Addr</text>
<text x="74.1" y="66.9">I2C</text>
<text x="65.5" y="89.2">Reset</text>
<text x="71.9" y="89.2">Button</text>
<text x="17.9" y="148.1">VDD</text>
<text x="17.9" y="145.5">VDD -</text>
<text x="22.9" y="148.1">-</text>
<text x="25.3" y="145.5">Pin</text>
<text x="25.8" y="148.1">Pin</text>
<text x="29.5" y="145.5">1</text>
<text x="17.9" y="150.6">GND</text>
</g>
<g font-size="1.7" fill="#0000c2">
<text x="40.2" y="43.5">Refer</text>
<text x="45.9" y="43.5">to</text>
<text x="48.8" y="43.5">Analog</text>
<text x="55.8" y="43.5">Devices</text>
<text x="63.6" y="43.5">AN1260</text>
</g>
<g font-size="1.5" fill="#0000c2">
<text x="27" y="135.3">Power</text>
<text x="32.9" y="135.3">Headers</text>
<text x="94.6" y="135.3">1.8V</text>
<text x="99.3" y="135.3">Rail</text>
<text x="75.3" y="167.3">Decoupling</text>
<text x="85.5" y="167.3">Caps</text>
</g>
<g font-size="1.4" fill="#0000c2">
<text x="54.8" y="73.9">Low</text>
<text x="58.5" y="73.9">-</text>
<text x="60.6" y="73.9">0x40</text>
</g>
<g font-size="1" fill="#0000c2">
<text x="38.4" y="63.9">30</text>
<text x="38.4" y="65.1">R &lt;</text>
<text x="40.6" y="63.9">ESR &gt;</text>
<text x="41.5" y="65.1">19ohms</text>
<text x="45.1" y="63.9">R1</text>
<text x="47.3" y="63.9">(1</text>
<text x="49.2" y="63.9">+</text>
<text x="50.9" y="63.9">[7pF</text>
<text x="54.1" y="63.9">shuntcap</text>
<text x="61.4" y="63.9">30pF</text>
<text x="64.9" y="63.9">loadcap])^2</text>
</g>
</svg>
